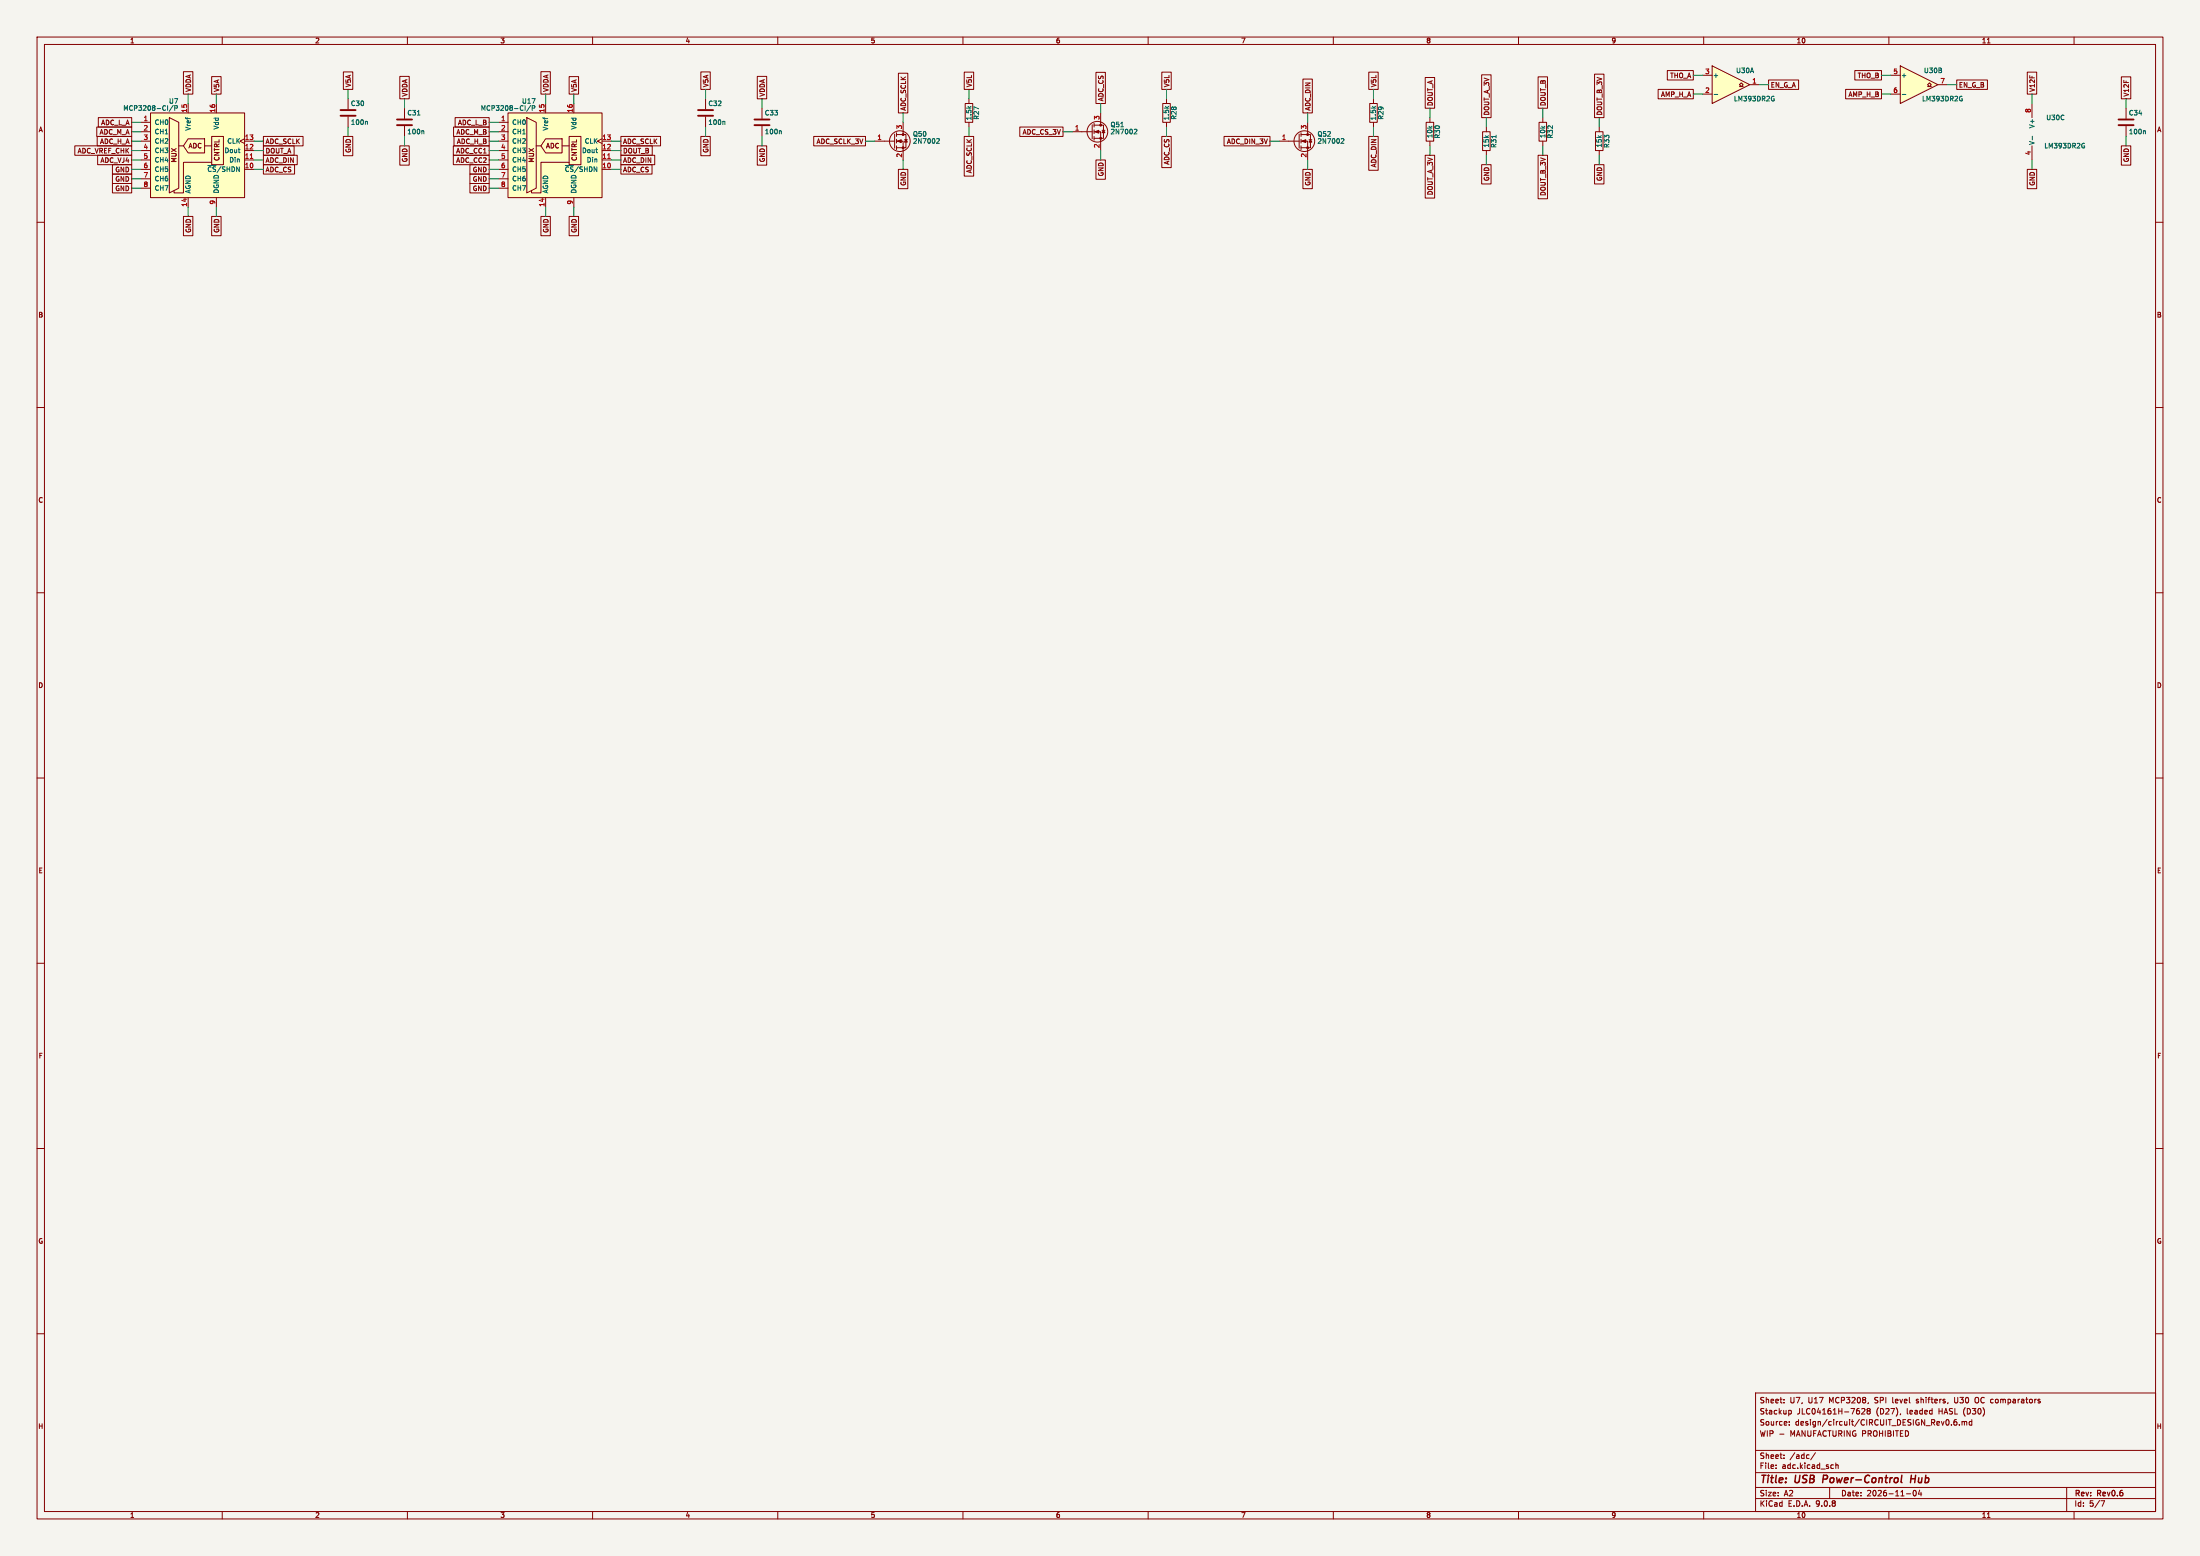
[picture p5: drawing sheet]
<svg xmlns="http://www.w3.org/2000/svg" width="594mm" height="420mm" viewBox="0 0 594 420" stroke-linecap="round" stroke-linejoin="round" font-family="sans-serif">
<path d="M0 0h594v420h-594z" fill="#f5f4ef" stroke="#f5f4ef" stroke-width=".27"/>
<g fill="none" stroke="#840000" stroke-width=".27">
<path d="M10 10h574v400h-574zM12 12h570v396h-570zM60 10v2M110 10v2M160 10v2M210 10v2M260 10v2M310 10v2M360 10v2M410 10v2M460 10v2M510 10v2"/>
<path d="M536.6 11.6h.7M560 10v2M109.2 29.2v2.8M109.2 34v2.8M10 60h2M582 60h2M10 110h2M582 110h2M10 160h2M582 160h2M10 210h2M582 210h2"/>
<path d="M10 260h2M582 260h2M10 310h2M582 310h2M10 360h2M474 376h108v32h-108zM481.7 377.7v.2M481.7 378.5v.2M504.5 378.6l-.1 .2M526 378.6l-.2 .3M527.7 377.2l.2 1.4M533.6 377.2l-.4 .5 .1 .8 .3 .2"/>
<path d="M550.7 378.2l.2 .2-.2 .3M550.7 377.7h.1M582 360h2M474 397.5h108M474 391.5h108M479.5 396.2v.2M479.5 395.4v.2M480.5 387.1h1.2M481.7 393.5v.2M481.7 392.7v.2M483.1 384.5v.2M483.1 383.7v.2"/>
<path d="M483.1 380.7l.6 .3-.1 .5-.5 .2M490.2 392.1l-1.3 1.9M494.9 395.4h.1M495 396.3l-.1 .1M495.7 394.9v1.5M495.7 395.5l.5-.1 .1 1M502.7 380.3l.5-.1 .3 .4-.9 1.1h.9M504.4 380.8l-.3 .3 .3 .6 .6-.3-.3-.6M504.4 380.8l-.3-.3 .3-.3 .6 .3-.3 .3M504.4 380.8h.3M513.2 381.6l-.2 .3M526.9 384.5v.2"/>
<path d="M528.2 383.2h-.4l-.2 .3-.1 .9 .3 .3 .5-.2-.1-.7-.4-.1-.3 .3M529 384.5v.2M529.7 383.8l.5-.1 .2 .2M529.7 383.7v1M530.4 383.9l.2-.2h.4v1M530.4 383.9v.8M532.4 383.7h-.4l-.3 .3 .1 .6h.6M532.4 383.2v1.5M60 408v2M110 408v2M160 408v2M210 408v2"/>
<path d="M260 408v2M310 408v2M360 408v2M410 408v2M460 408v2M474 404.5h108M474 401.5h108M494 401.5v3M510 408v2M514.7 403.2h1.2M516.7 402.4l.2-.1a.8 .8 0 0 1 .5 .7 .8 .8 0 0 1-.5 .8l-.4-.6zM518.3 402.2l-.3 1.1h.9"/>
<path d="M518.7 402.8v1M536.6 409.6h.7M558 401.5v6.5M560 408v2M567.2 405.1h1l-.6 1.5"/>
</g>
<path d="M492.4 398.2l-.3 2M513.5 398.2l-.2 1.7M516 399.1h1.1M516.1 398.2l-.3 2M513.4 400.1l.1 .1" fill="none" stroke="#840000" stroke-width=".4"/>
<path d="M107.2 32.3h4.1M107.2 33.8h4.1" fill="none" stroke="#840000" stroke-width=".51"/>
<path d="M112.7 31.1h.7M114.3 35.3l.1 .2v.6" fill="none" stroke="#006464" stroke-width=".27"/>
<path d="M137.2 30.5h25.4v22.8h-25.4z" fill="#ffffc2"/>
<g fill="none" stroke="#840000" stroke-width=".27">
<path d="M94 26.7v2.8M94 31.5v2.8M134.6 33h2.6M134.6 35.6h2.6M134.6 38.1h2.6M137.2 30.5h25.4v22.8h-25.4zM142.2 31.8l2.6 1.2v17.8l-2.6 1.3zM144.8 39.4h1.2M147.3 37.5h4.5v3.8h-4.5l-1.3-1.9zM147.3 27.9v2.6M151.8 39.4h1.9M153.7 36.8h3.1v7.7h-3.1z"/>
<path d="M154.9 27.9v2.6M162.6 37.5l-1.3 .6 1.3 .6M162.6 38.1h2.5M134.6 40.6h2.6M134.6 43.2h2.6M134.6 45.7h2.6M134.6 48.3h2.6M134.6 50.8h2.6M147.3 53.3v2.6M153.7 43.8h-7.7v8.3h-2.5v-.7M154.9 53.3v2.6M162.6 40.6h2.5"/>
<path d="M162.6 43.2h2.5M162.6 45.7h2.5"/>
</g>
<path d="M164.1 42.8h.7" fill="none" stroke="#a90000" stroke-width=".27"/>
<path d="M99 32.8l.2 .1v.7M143.3 28.5l-1.1 1.6M143.7 28.5v1.3M144.4 28.8l-.1 .3-.6 .1" fill="none" stroke="#006464" stroke-width=".27"/>
<path d="M91.9 29.7h4.1M91.9 31.2h4.1" fill="none" stroke="#840000" stroke-width=".51"/>
<path d="M513.1 17.8l10.1 5.1-10.1 5z" fill="#ffffc2"/>
<path d="M513.1 17.8l10.1 5.1-10.1 5zM510.5 20.3h2.6M510.5 25.4h2.6M520.4 23.4h.6l-.6-.5 .6-.5 .5 .5-.5 .5h.5M523.2 22.9h2.6" fill="none" stroke="#840000" stroke-width=".27"/>
<path d="M513.6 25.5h1M529.6 26.7h.2v.4l-.2 .1M529.7 26h.1" fill="none" stroke="#006464" stroke-width=".27"/>
<path d="M40.6 30.5h25.4v22.8h-25.4z" fill="#ffffc2"/>
<g fill="none" stroke="#840000" stroke-width=".27">
<path d="M38.1 33h2.5M38.1 35.6h2.5M38.1 38.1h2.5M40.6 30.5h25.4v22.8h-25.4zM45.7 31.8l2.6 1.2v17.8l-2.6 1.3zM48.3 39.4h1.2M50.8 37.5h4.4v3.8h-4.4l-1.3-1.9zM50.8 27.9v2.6M55.2 39.4h1.9M57.1 36.8h3.2v7.7h-3.2zM58.4 27.9v2.6M66 37.5l-1.2 .6 1.2 .6"/>
<path d="M66 38.1h2.6M38.1 40.6h2.5M38.1 43.2h2.5M38.1 45.7h2.5M38.1 48.3h2.5M38.1 50.8h2.5M50.8 53.3v2.6M57.1 43.8h-7.6v8.3h-2.5v-.7M58.4 53.3v2.6M66 40.6h2.6M66 43.2h2.6M66 45.7h2.6"/>
</g>
<path d="M67.6 42.8h.7" fill="none" stroke="#a90000" stroke-width=".27"/>
<path d="M46.8 28.5l-1.1 1.6M47.2 28.5v1.3M47.9 28.8l-.1 .3-.6 .1" fill="none" stroke="#006464" stroke-width=".27"/>
<path d="M462.3 17.8l10.1 5.1-10.1 5z" fill="#ffffc2"/>
<g fill="none" stroke="#840000" stroke-width=".27">
<path d="M49.5 19.3h2.6v6.1h-2.6zM92.7 19.4h2.6v4.7h-2.6zM146 19.3h2.6v6.1h-2.6zM189.2 19.4h2.6v4.7h-2.6zM242.6 19.8h2.5v10.7h-2.5zM260.3 19.5h2.6v4.6h-2.6zM295.9 19.5h2.6v8.4h-2.6zM313.7 19.5h2.5v4.6h-2.5zM369.6 19.5h2.5v4.6h-2.5zM450.2 19h7v2.6h-7zM462.3 17.8l10.1 5.1-10.1 5zM500.8 19h7.2v2.6h-7.2z"/>
<path d="M547.4 19.5h2.5v5.9h-2.5zM20.2 39.4h15.4v2.5h-15.4zM26.1 34.3h9.5v2.5h-9.5zM26.2 36.8h9.4v2.6h-9.4zM26.5 31.7h9.1v2.6h-9.1zM57.1 20.7h2.6v4.7h-2.6zM71.1 36.8h10.7v2.6h-10.7zM71.1 39.4h8.3v2.5h-8.3zM92.7 36.8h2.6v5.2h-2.6zM107.9 20.6h2.6v6.1h-2.6zM107.9 39.4h2.6v5.2h-2.6zM122.4 39.4h9.7v2.5h-9.7z"/>
<path d="M122.5 34.3h9.6v2.5h-9.6zM122.6 36.8h9.5v2.6h-9.5zM122.9 31.7h9.2v2.6h-9.2zM153.7 20.7h2.5v4.7h-2.5zM167.6 39.4h8.5v2.5h-8.5zM167.6 36.8h10.7v2.6h-10.7zM189.2 36.8h2.6v5.2h-2.6zM190.5 26.7v2.8M190.5 31.5v2.8M204.5 20.6h2.5v6.1h-2.5zM204.5 39.4h2.5v5.2h-2.5zM205.7 29.2v2.8"/>
<path d="M205.7 34v2.8M219.7 36.8h14v2.6h-14zM236.2 38.1h5.4M241.6 36.2v3.8M242.1 36.3h2.5v3.6h-2.5M242.1 38.1h1.7v5.1M242.1 35.8v1M242.1 37.6v1M242.1 39.4v1M243.8 33v3.3M244.2 37.7h.8M244.6 37.7l.4 .7h-.8z"/>
<path d="M260.3 36.8h2.6v10.7h-2.6zM260.6 27.9h2v5.1h-2zM261.6 26.7v1.2M261.6 33v1.3M275.3 34.3h11.7v2.5h-11.7zM289.6 35.6h5.3M294.9 33.7v3.8M295.4 33.8h2.5v3.5h-2.5M295.4 35.6h1.8v5M295.4 33.3v1M295.4 35.1v1M295.4 36.8v1"/>
<path d="M297.2 30.5v3.3M297.6 35.2h.7M297.9 35.2l.4 .6h-.7zM313.7 36.8h2.5v8.4h-2.5zM313.9 27.9h2.1v5.1h-2.1zM315 26.7v1.2M315 33v1.3M330.5 36.8h12.4v2.6h-12.4zM345.4 38.1h5.4M350.8 36.2v3.8M351.3 36.3h2.5v3.6h-2.5M351.3 38.1h1.8v5.1"/>
<path d="M351.3 35.8v1M351.3 37.6v1M351.3 39.4v1M351.8 21.3h2.5v9.2h-2.5zM353.1 33v3.3M353.4 37.7h.8M353.8 37.7l.4 .7h-.8zM369.6 36.8h2.5v9.2h-2.5zM369.8 27.9h2.1v5.1h-2.1zM370.8 26.7v1.2M370.8 33v1.3M384.8 20.9h2.6v8.3h-2.6z"/>
<path d="M385.1 33h2v5.1h-2zM386.1 31.8v1.2M386.1 38.1v1.3M400 20.2h2.6v11.6h-2.6zM400.3 35.6h2v5h-2zM401.3 34.3v1.3M415.3 20.7h2.5v8.5h-2.5zM415.5 33h2.1v5.1h-2.1zM416.6 31.8v1.2M416.6 38.1v1.3M430.5 20h2.6v11.8h-2.6zM430.8 35.6h2v5h-2z"/>
<path d="M431.8 34.3v1.3M447.7 24.1h9.5v2.6h-9.5zM459.7 20.3h2.6M459.7 25.4h2.6M469.6 23.4h.6l-.6-.5 .6-.5 .5 .5-.5 .5h.5M472.4 22.9h2.6M477.5 21.6h8.1v2.5h-8.1zM498.3 24.1h9.7v2.6h-9.7zM528.3 21.6h8.3v2.5h-8.3zM548.6 27.9v3.9M548.6 39.4v3.8M572.8 20.7h2.5v6h-2.5z"/>
<path d="M572.8 39.4h2.5v5.2h-2.5zM574 29.2v2.8M574 34v2.8M26.4 41.9h9.2v2.6h-9.2zM30.4 44.4h5.2v2.6h-5.2zM30.4 47h5.2v2.5h-5.2zM30.4 49.5h5.2v2.6h-5.2zM49.5 58.4h2.6v5.2h-2.6zM57.1 58.4h2.6v5.2h-2.6zM71.1 41.9h9.2v2.6h-9.2zM71.1 44.4h8.4v2.6h-8.4zM122.4 41.9h9.7v2.6h-9.7z"/>
<path d="M126.9 44.4h5.2v2.6h-5.2zM126.9 47h5.2v2.5h-5.2zM126.9 49.5h5.2v2.6h-5.2zM146 58.4h2.6v5.2h-2.6zM153.7 58.4h2.5v5.2h-2.5zM167.6 41.9h9.2v2.6h-9.2zM167.6 44.4h8.4v2.6h-8.4zM242.6 45.7h2.5v5.2h-2.5zM295.9 43.2h2.6v5.2h-2.6zM351.8 45.7h2.5v5.2h-2.5zM384.8 41.9h2.6v11.6h-2.6zM400 44.5h2.6v5.2h-2.6z"/>
<path d="M401.3 40.6v1.3M415.3 41.9h2.5v11.7h-2.5zM430.5 44.5h2.6v5.2h-2.6zM431.8 40.6v1.3M547.4 45.7h2.5v5.2h-2.5z"/>
<circle cx="243" cy="38.1" r="2.79"/>
<circle cx="296.3" cy="35.6" r="2.79"/>
<circle cx="352.2" cy="38.1" r="2.79"/>
</g>
<g fill="none" stroke="#006464" stroke-width=".27">
<path d="M195.5 32.8l.2 .1v.7M210.8 35.3l.2 .2v.6M253.1 37.4l.4 .1 .1 .3-.8 .9h.8M306.4 34.9h.4l.2 .3-.8 .9h.8M362.3 37.4l.4 .1 .1 .3-.7 .9h.7M403.9 36.5v.7M462.8 25.5h1M478.8 26.7h.2v.4l-.2 .1M478.9 26h.1M548.7 36.8v1M562.6 39.4h.3v.4l-.3 .1M562.7 38.7h.1"/>
<path d="M579.1 35.3l.2 .2v.6"/>
</g>
<g fill="#840000" stroke="#840000" stroke-width=".27">
<path d="M242.3 38.1l1-.4v.8z"/>
<path d="M295.7 35.6l1-.4v.7z"/>
<path d="M351.5 38.1l1.1-.4v.8z"/>
<circle cx="243.8" cy="36.3" r=".25"/>
<circle cx="243.8" cy="39.9" r=".25"/>
<circle cx="297.2" cy="33.8" r=".25"/>
<circle cx="297.2" cy="37.3" r=".25"/>
<circle cx="353.1" cy="36.3" r=".25"/>
<circle cx="353.1" cy="39.9" r=".25"/>
</g>
<path d="M188.5 29.7h4M188.5 31.2h4M203.7 32.3h4.1M203.7 33.8h4.1M572 32.3h4.1M572 33.8h4.1" fill="none" stroke="#840000" stroke-width=".51"/>
<g fill="none" stroke="#009600" stroke-width=".27">
<path d="M35.6 35.6h2.5M35.6 38.1h2.5M35.6 33h2.5M50.8 25.4v2.5M58.4 25.4v2.5M68.6 38.1h2.5M94 24.1v2.6M94 34.3v2.5M109.2 26.7v2.5M109.2 36.8v2.6M132.1 35.6h2.5M132.1 38.1h2.5"/>
<path d="M132.1 33h2.5M147.3 25.4v2.5M154.9 25.4v2.5M165.1 38.1h2.5M190.5 24.1v2.6M190.5 34.3v2.5M205.7 26.7v2.5M205.7 36.8v2.6M233.7 38.1h2.5M243.8 30.5v2.5M261.6 24.1v2.6M261.6 34.3v2.5"/>
<path d="M287 35.6h2.6M297.2 27.9v2.6M315 24.1v2.6M315 34.3v2.5M342.9 38.1h2.5M353.1 30.5v2.5M370.8 24.1v2.6M370.8 34.3v2.5M386.1 29.2v2.6M386.1 39.4v2.5M401.3 31.8v2.5M416.6 29.2v2.6"/>
<path d="M416.6 39.4v2.5M431.8 31.8v2.5M457.2 20.3h2.5M457.2 25.4h2.5M475 22.9h2.5M508 20.3h2.5M508 25.4h2.5M525.8 22.9h2.5M548.6 25.4v2.5M574 26.7v2.5M574 36.8v2.6M35.6 40.6h2.5"/>
<path d="M35.6 43.2h2.5M35.6 45.7h2.5M35.6 48.3h2.5M35.6 50.8h2.5M50.8 55.9v2.5M58.4 55.9v2.5M68.6 40.6h2.5M68.6 43.2h2.5M68.6 45.7h2.5M132.1 40.6h2.5M132.1 43.2h2.5M132.1 45.7h2.5"/>
<path d="M132.1 48.3h2.5M132.1 50.8h2.5M147.3 55.9v2.5M154.9 55.9v2.5M165.1 40.6h2.5M165.1 43.2h2.5M165.1 45.7h2.5M243.8 43.2v2.5M297.2 40.6v2.6M353.1 43.2v2.5M401.3 41.9v2.6M431.8 41.9v2.6"/>
<path d="M548.6 43.2v2.5"/>
</g>
<g font-size="2.8" fill="#840000">
<text x="475" y="400.9">Title:</text>
<text x="484.7" y="400.9">USB</text>
<text x="493" y="400.9">Power-Control</text>
<text x="517.5" y="400.9">Hub</text>
</g>
<g font-size="2.1" fill="#840000">
<text x="475" y="382">Stackup</text>
<text x="475" y="379">Sheet:</text>
<text x="483.2" y="379">U7,</text>
<text x="485.2" y="382">JLC04161H-7628</text>
<text x="488.2" y="379">U17</text>
<text x="494" y="379">MCP3208,</text>
<text x="506.4" y="379">SPI</text>
<text x="506.6" y="382">(D27),</text>
<text x="511.4" y="379">level</text>
<text x="515" y="382">leaded</text>
<text x="517.9" y="379">shifters,</text>
<text x="523.7" y="382">HASL (D30)</text>
<text x="528.4" y="379">U30</text>
<text x="534.1" y="379">OC comparators</text>
<text x="475" y="388">WIP -</text>
<text x="475" y="385">Source:</text>
<text x="483.4" y="388">MANUFACTURING PROHIBITED</text>
<text x="484.7" y="385">design/circuit/CIRCUIT_DESIGN_Rev0.6.md</text>
<text x="475" y="394">Sheet:</text>
<text x="483.2" y="394">/adc/</text>
<text x="475" y="396.7">File:</text>
<text x="481.1" y="396.7">adc.kicad_sch</text>
<text x="475" y="406.9">KiCad</text>
<text x="475" y="404.1">Size:</text>
<text x="481.7" y="404.1">A2</text>
<text x="482.7" y="406.9">E.D.A.</text>
<text x="490.3" y="406.9">9.0.8</text>
<text x="497" y="404.1">Date:</text>
<text x="504" y="404.1">2026-11-04</text>
<text x="560" y="404.3">Rev:</text>
<text x="560" y="406.9">Id:</text>
<text x="564.1" y="406.9">5/7</text>
<text x="566.4" y="404.3">Rev0.6</text>
</g>
<g font-size="1.8" fill="#840000">
<text x="35" y="11.9">1</text>
<text x="85" y="11.9">2</text>
<text x="135" y="11.9">3</text>
<text x="185" y="11.9">4</text>
<text x="235" y="11.9">5</text>
<text x="285" y="11.9">6</text>
<text x="335" y="11.9">7</text>
<text x="385" y="11.9">8</text>
<text x="435" y="11.9">9</text>
<text x="485" y="11.9">10</text>
<text x="535" y="11.9">11</text>
<text x="94.9" y="23.7" transform="rotate(-90 94.9 23.7)">V5A</text>
<text x="191.5" y="23.7" transform="rotate(-90 191.5 23.7)">V5A</text>
<text x="262.6" y="23.7" transform="rotate(-90 262.6 23.7)">V5L</text>
<text x="315.9" y="23.7" transform="rotate(-90 315.9 23.7)">V5L</text>
<text x="371.8" y="23.7" transform="rotate(-90 371.8 23.7)">V5L</text>
<text x="450.8" y="21.3">THO_A</text>
<text x="478" y="23.8">EN_G_A</text>
<text x="501.5" y="21.3">THO_B</text>
<text x="528.8" y="23.8">EN_G_B</text>
<text x="51.8" y="24.9" transform="rotate(-90 51.8 24.9)">VDDA</text>
<text x="59.4" y="24.9" transform="rotate(-90 59.4 24.9)">V5A</text>
<text x="110.2" y="26.2" transform="rotate(-90 110.2 26.2)">VDDA</text>
<text x="148.3" y="24.9" transform="rotate(-90 148.3 24.9)">VDDA</text>
<text x="155.9" y="24.9" transform="rotate(-90 155.9 24.9)">V5A</text>
<text x="206.7" y="26.2" transform="rotate(-90 206.7 26.2)">VDDA</text>
<text x="298.1" y="27.5" transform="rotate(-90 298.1 27.5)">ADC_CS</text>
<text x="387" y="28.7" transform="rotate(-90 387 28.7)">DOUT_A</text>
<text x="417.5" y="28.7" transform="rotate(-90 417.5 28.7)">DOUT_B</text>
<text x="448.4" y="26.4">AMP_H_A</text>
<text x="499" y="26.4">AMP_H_B</text>
<text x="549.6" y="24.9" transform="rotate(-90 549.6 24.9)">V12F</text>
<text x="575" y="26.2" transform="rotate(-90 575 26.2)">V12F</text>
<text x="10.3" y="35.9">A</text>
<text x="27.2" y="34">ADC_L_A</text>
<text x="123.5" y="34">ADC_L_B</text>
<text x="244.8" y="30" transform="rotate(-90 244.8 30)">ADC_SCLK</text>
<text x="354" y="30" transform="rotate(-90 354 30)">ADC_DIN</text>
<text x="402.3" y="31.3" transform="rotate(-90 402.3 31.3)">DOUT_A_3V</text>
<text x="432.8" y="31.3" transform="rotate(-90 432.8 31.3)">DOUT_B_3V</text>
<text x="582.3" y="35.9">A</text>
<text x="20.8" y="41.6">ADC_VREF_CHK</text>
<text x="26.8" y="36.5">ADC_M_A</text>
<text x="26.9" y="39.1">ADC_H_A</text>
<text x="50.8" y="40.2">ADC</text>
<text x="71.6" y="39.1">ADC_SCLK</text>
<text x="71.6" y="41.6">DOUT_A</text>
<text x="94.9" y="41.4" transform="rotate(-90 94.9 41.4)">GND</text>
<text x="123.1" y="41.6">ADC_CC1</text>
<text x="123.1" y="36.5">ADC_M_B</text>
<text x="123.2" y="39.1">ADC_H_B</text>
<text x="147.3" y="40.2">ADC</text>
<text x="168.1" y="41.6">DOUT_B</text>
<text x="168.1" y="39.1">ADC_SCLK</text>
<text x="191.5" y="41.4" transform="rotate(-90 191.5 41.4)">GND</text>
<text x="220.4" y="39.1">ADC_SCLK_3V</text>
<text x="276" y="36.5">ADC_CS_3V</text>
<text x="331.2" y="39.1">ADC_DIN_3V</text>
<text x="27" y="44.1">ADC_VJ4</text>
<text x="31" y="46.7">GND</text>
<text x="47.9" y="44" transform="rotate(-90 47.9 44)">MUX</text>
<text x="59.3" y="43.6" transform="rotate(-90 59.3 43.6)">CNTRL</text>
<text x="71.6" y="44.1">ADC_DIN</text>
<text x="71.6" y="46.7">ADC_CS</text>
<text x="110.2" y="43.9" transform="rotate(-90 110.2 43.9)">GND</text>
<text x="123.1" y="44.1">ADC_CC2</text>
<text x="127.5" y="46.7">GND</text>
<text x="144.4" y="44" transform="rotate(-90 144.4 44)">MUX</text>
<text x="155.8" y="43.6" transform="rotate(-90 155.8 43.6)">CNTRL</text>
<text x="168.1" y="44.1">ADC_DIN</text>
<text x="168.1" y="46.7">ADC_CS</text>
<text x="206.7" y="43.9" transform="rotate(-90 206.7 43.9)">GND</text>
<text x="262.6" y="46.9" transform="rotate(-90 262.6 46.9)">ADC_SCLK</text>
<text x="298.1" y="47.7" transform="rotate(-90 298.1 47.7)">GND</text>
<text x="315.9" y="44.6" transform="rotate(-90 315.9 44.6)">ADC_CS</text>
<text x="371.8" y="45.3" transform="rotate(-90 371.8 45.3)">ADC_DIN</text>
<text x="575" y="43.9" transform="rotate(-90 575 43.9)">GND</text>
<text x="31" y="49.2">GND</text>
<text x="31" y="51.8">GND</text>
<text x="127.5" y="49.2">GND</text>
<text x="127.5" y="51.8">GND</text>
<text x="244.8" y="50.3" transform="rotate(-90 244.8 50.3)">GND</text>
<text x="354" y="50.3" transform="rotate(-90 354 50.3)">GND</text>
<text x="387" y="52.8" transform="rotate(-90 387 52.8)">DOUT_A_3V</text>
<text x="402.3" y="49" transform="rotate(-90 402.3 49)">GND</text>
<text x="417.5" y="53" transform="rotate(-90 417.5 53)">DOUT_B_3V</text>
<text x="432.8" y="49" transform="rotate(-90 432.8 49)">GND</text>
<text x="549.6" y="50.3" transform="rotate(-90 549.6 50.3)">GND</text>
<text x="51.8" y="63" transform="rotate(-90 51.8 63)">GND</text>
<text x="59.4" y="63" transform="rotate(-90 59.4 63)">GND</text>
<text x="148.3" y="63" transform="rotate(-90 148.3 63)">GND</text>
<text x="155.9" y="63" transform="rotate(-90 155.9 63)">GND</text>
<text x="10.3" y="85.9">B</text>
<text x="582.3" y="85.9">B</text>
<text x="10.3" y="135.9">C</text>
<text x="582.3" y="135.9">C</text>
<text x="10.3" y="185.9">D</text>
<text x="582.3" y="185.9">D</text>
<text x="10.3" y="235.9">E</text>
<text x="582.3" y="235.9">E</text>
<text x="10.3" y="285.9">F</text>
<text x="582.3" y="285.9">F</text>
<text x="10.3" y="335.9">G</text>
<text x="582.3" y="335.9">G</text>
<text x="10.2" y="385.9">H</text>
<text x="582.2" y="385.9">H</text>
<text x="35" y="409.9">1</text>
<text x="85" y="409.9">2</text>
<text x="135" y="409.9">3</text>
<text x="185" y="409.9">4</text>
<text x="235" y="409.9">5</text>
<text x="285" y="409.9">6</text>
<text x="335" y="409.9">7</text>
<text x="385" y="409.9">8</text>
<text x="435" y="409.9">9</text>
<text x="485" y="409.9">10</text>
<text x="535" y="409.9">11</text>
</g>
<g font-size="1.8" fill="#a90000">
<text x="460.3" y="20.1">3</text>
<text x="473" y="22.6">1</text>
<text x="511.1" y="20.1">5</text>
<text x="523.8" y="22.6">7</text>
<text x="460.3" y="25.1">2</text>
<text x="511.1" y="25.1">6</text>
<text x="38.7" y="32.8">1</text>
<text x="38.7" y="35.3">2</text>
<text x="50.5" y="30.5" transform="rotate(-90 50.5 30.5)">15</text>
<text x="58.2" y="30.5" transform="rotate(-90 58.2 30.5)">16</text>
<text x="135.2" y="32.8">1</text>
<text x="135.2" y="35.3">2</text>
<text x="147.1" y="30.5" transform="rotate(-90 147.1 30.5)">15</text>
<text x="154.7" y="30.5" transform="rotate(-90 154.7 30.5)">16</text>
<text x="243.6" y="35" transform="rotate(-90 243.6 35)">3</text>
<text x="290.1" y="35.3">1</text>
<text x="296.9" y="32.5" transform="rotate(-90 296.9 32.5)">3</text>
<text x="352.8" y="35" transform="rotate(-90 352.8 35)">3</text>
<text x="548.4" y="30.6" transform="rotate(-90 548.4 30.6)">8</text>
<text x="38.7" y="37.8">3</text>
<text x="38.7" y="40.4">4</text>
<text x="66" y="37.8">13</text>
<text x="66" y="40.4">12</text>
<text x="135.2" y="37.8">3</text>
<text x="135.2" y="40.4">4</text>
<text x="162.5" y="37.8">13</text>
<text x="162.5" y="40.4">12</text>
<text x="236.8" y="37.8">1</text>
<text x="296.9" y="40.1" transform="rotate(-90 296.9 40.1)">2</text>
<text x="346" y="37.8">1</text>
<text x="548.4" y="42" transform="rotate(-90 548.4 42)">4</text>
<text x="38.7" y="42.9">5</text>
<text x="38.7" y="45.5">6</text>
<text x="66" y="42.9">11</text>
<text x="66" y="45.5">10</text>
<text x="135.2" y="42.9">5</text>
<text x="135.2" y="45.5">6</text>
<text x="162.5" y="42.9">11</text>
<text x="162.5" y="45.5">10</text>
<text x="243.6" y="42.6" transform="rotate(-90 243.6 42.6)">2</text>
<text x="352.8" y="42.6" transform="rotate(-90 352.8 42.6)">2</text>
<text x="38.7" y="48">7</text>
<text x="38.7" y="50.5">8</text>
<text x="135.2" y="48">7</text>
<text x="135.2" y="50.5">8</text>
<text x="50.5" y="55.9" transform="rotate(-90 50.5 55.9)">14</text>
<text x="58.2" y="55.3" transform="rotate(-90 58.2 55.3)">9</text>
<text x="147.1" y="55.9" transform="rotate(-90 147.1 55.9)">14</text>
<text x="154.7" y="55.3" transform="rotate(-90 154.7 55.3)">9</text>
</g>
<g font-size="1.8" fill="#006464">
<text x="462.4" y="21.2">+</text>
<text x="468.6" y="19.9">U30A</text>
<text x="513.2" y="21.2">+</text>
<text x="519.4" y="19.9">U30B</text>
<text x="45.5" y="28.2">U7</text>
<text x="94.6" y="28.8">C30</text>
<text x="140.8" y="28.2">U17</text>
<text x="191.1" y="28.8">C32</text>
<text x="468" y="27.5">LM393DR2G</text>
<text x="518.8" y="27.5">LM393DR2G</text>
<text x="33.2" y="30.1">MCP3208-CI/P</text>
<text x="41.7" y="33.9">CH0</text>
<text x="51.7" y="35.4" transform="rotate(-90 51.7 35.4)">Vref</text>
<text x="59.3" y="35.1" transform="rotate(-90 59.3 35.1)">Vdd</text>
<text x="94.6" y="33.9">100n</text>
<text x="109.9" y="31.3">C31</text>
<text x="129.7" y="30.1">MCP3208-CI/P</text>
<text x="138.2" y="33.9">CH0</text>
<text x="148.2" y="35.4" transform="rotate(-90 148.2 35.4)">Vref</text>
<text x="155.8" y="35.1" transform="rotate(-90 155.8 35.1)">Vdd</text>
<text x="191.1" y="33.9">100n</text>
<text x="206.4" y="31.3">C33</text>
<text x="262.5" y="32.6" transform="rotate(-90 262.5 32.6)">1.5k</text>
<text x="264.5" y="32.4" transform="rotate(-90 264.5 32.4)">R27</text>
<text x="299.7" y="34.5">Q51</text>
<text x="315.8" y="32.6" transform="rotate(-90 315.8 32.6)">1.5k</text>
<text x="317.9" y="32.4" transform="rotate(-90 317.9 32.4)">R28</text>
<text x="371.7" y="32.6" transform="rotate(-90 371.7 32.6)">1.5k</text>
<text x="373.7" y="32.4" transform="rotate(-90 373.7 32.4)">R29</text>
<text x="549.5" y="34.7" transform="rotate(-90 549.5 34.7)">V+</text>
<text x="552.4" y="32.6">U30C</text>
<text x="574.7" y="31.3">C34</text>
<text x="41.7" y="36.4">CH1</text>
<text x="41.7" y="39">CH2</text>
<text x="41.7" y="41.5">CH3</text>
<text x="60.5" y="41.5">Dout</text>
<text x="61.3" y="39">CLK</text>
<text x="109.9" y="36.4">100n</text>
<text x="138.2" y="36.4">CH1</text>
<text x="138.2" y="39">CH2</text>
<text x="138.2" y="41.5">CH3</text>
<text x="157" y="41.5">Dout</text>
<text x="157.8" y="39">CLK</text>
<text x="206.4" y="36.4">100n</text>
<text x="246.4" y="37.1">Q50</text>
<text x="246.4" y="39">2N7002</text>
<text x="299.7" y="36.4">2N7002</text>
<text x="355.6" y="37.1">Q52</text>
<text x="355.6" y="39">2N7002</text>
<text x="386.9" y="37.4" transform="rotate(-90 386.9 37.4)">10k</text>
<text x="389" y="37.5" transform="rotate(-90 389 37.5)">R30</text>
<text x="402.2" y="39.9" transform="rotate(-90 402.2 39.9)">15k</text>
<text x="404.2" y="40" transform="rotate(-90 404.2 40)">R31</text>
<text x="417.4" y="37.4" transform="rotate(-90 417.4 37.4)">10k</text>
<text x="419.5" y="37.5" transform="rotate(-90 419.5 37.5)">R32</text>
<text x="432.7" y="39.9" transform="rotate(-90 432.7 39.9)">15k</text>
<text x="434.7" y="40" transform="rotate(-90 434.7 40)">R33</text>
<text x="549.5" y="39.2" transform="rotate(-90 549.5 39.2)">V-</text>
<text x="551.9" y="40.2">LM393DR2G</text>
<text x="574.7" y="36.4">100n</text>
<text x="41.7" y="44">CH4</text>
<text x="41.7" y="46.6">CH5</text>
<text x="55.9" y="46.6">~{CS}/SHDN</text>
<text x="61.8" y="44">Din</text>
<text x="138.2" y="44">CH4</text>
<text x="138.2" y="46.6">CH5</text>
<text x="152.4" y="46.6">~{CS}/SHDN</text>
<text x="158.3" y="44">Din</text>
<text x="41.7" y="49.1">CH6</text>
<text x="41.7" y="51.7">CH7</text>
<text x="51.7" y="52.3" transform="rotate(-90 51.7 52.3)">AGND</text>
<text x="59.3" y="52.3" transform="rotate(-90 59.3 52.3)">DGND</text>
<text x="138.2" y="49.1">CH6</text>
<text x="138.2" y="51.7">CH7</text>
<text x="148.2" y="52.3" transform="rotate(-90 148.2 52.3)">AGND</text>
<text x="155.8" y="52.3" transform="rotate(-90 155.8 52.3)">DGND</text>
</g>
</svg>
